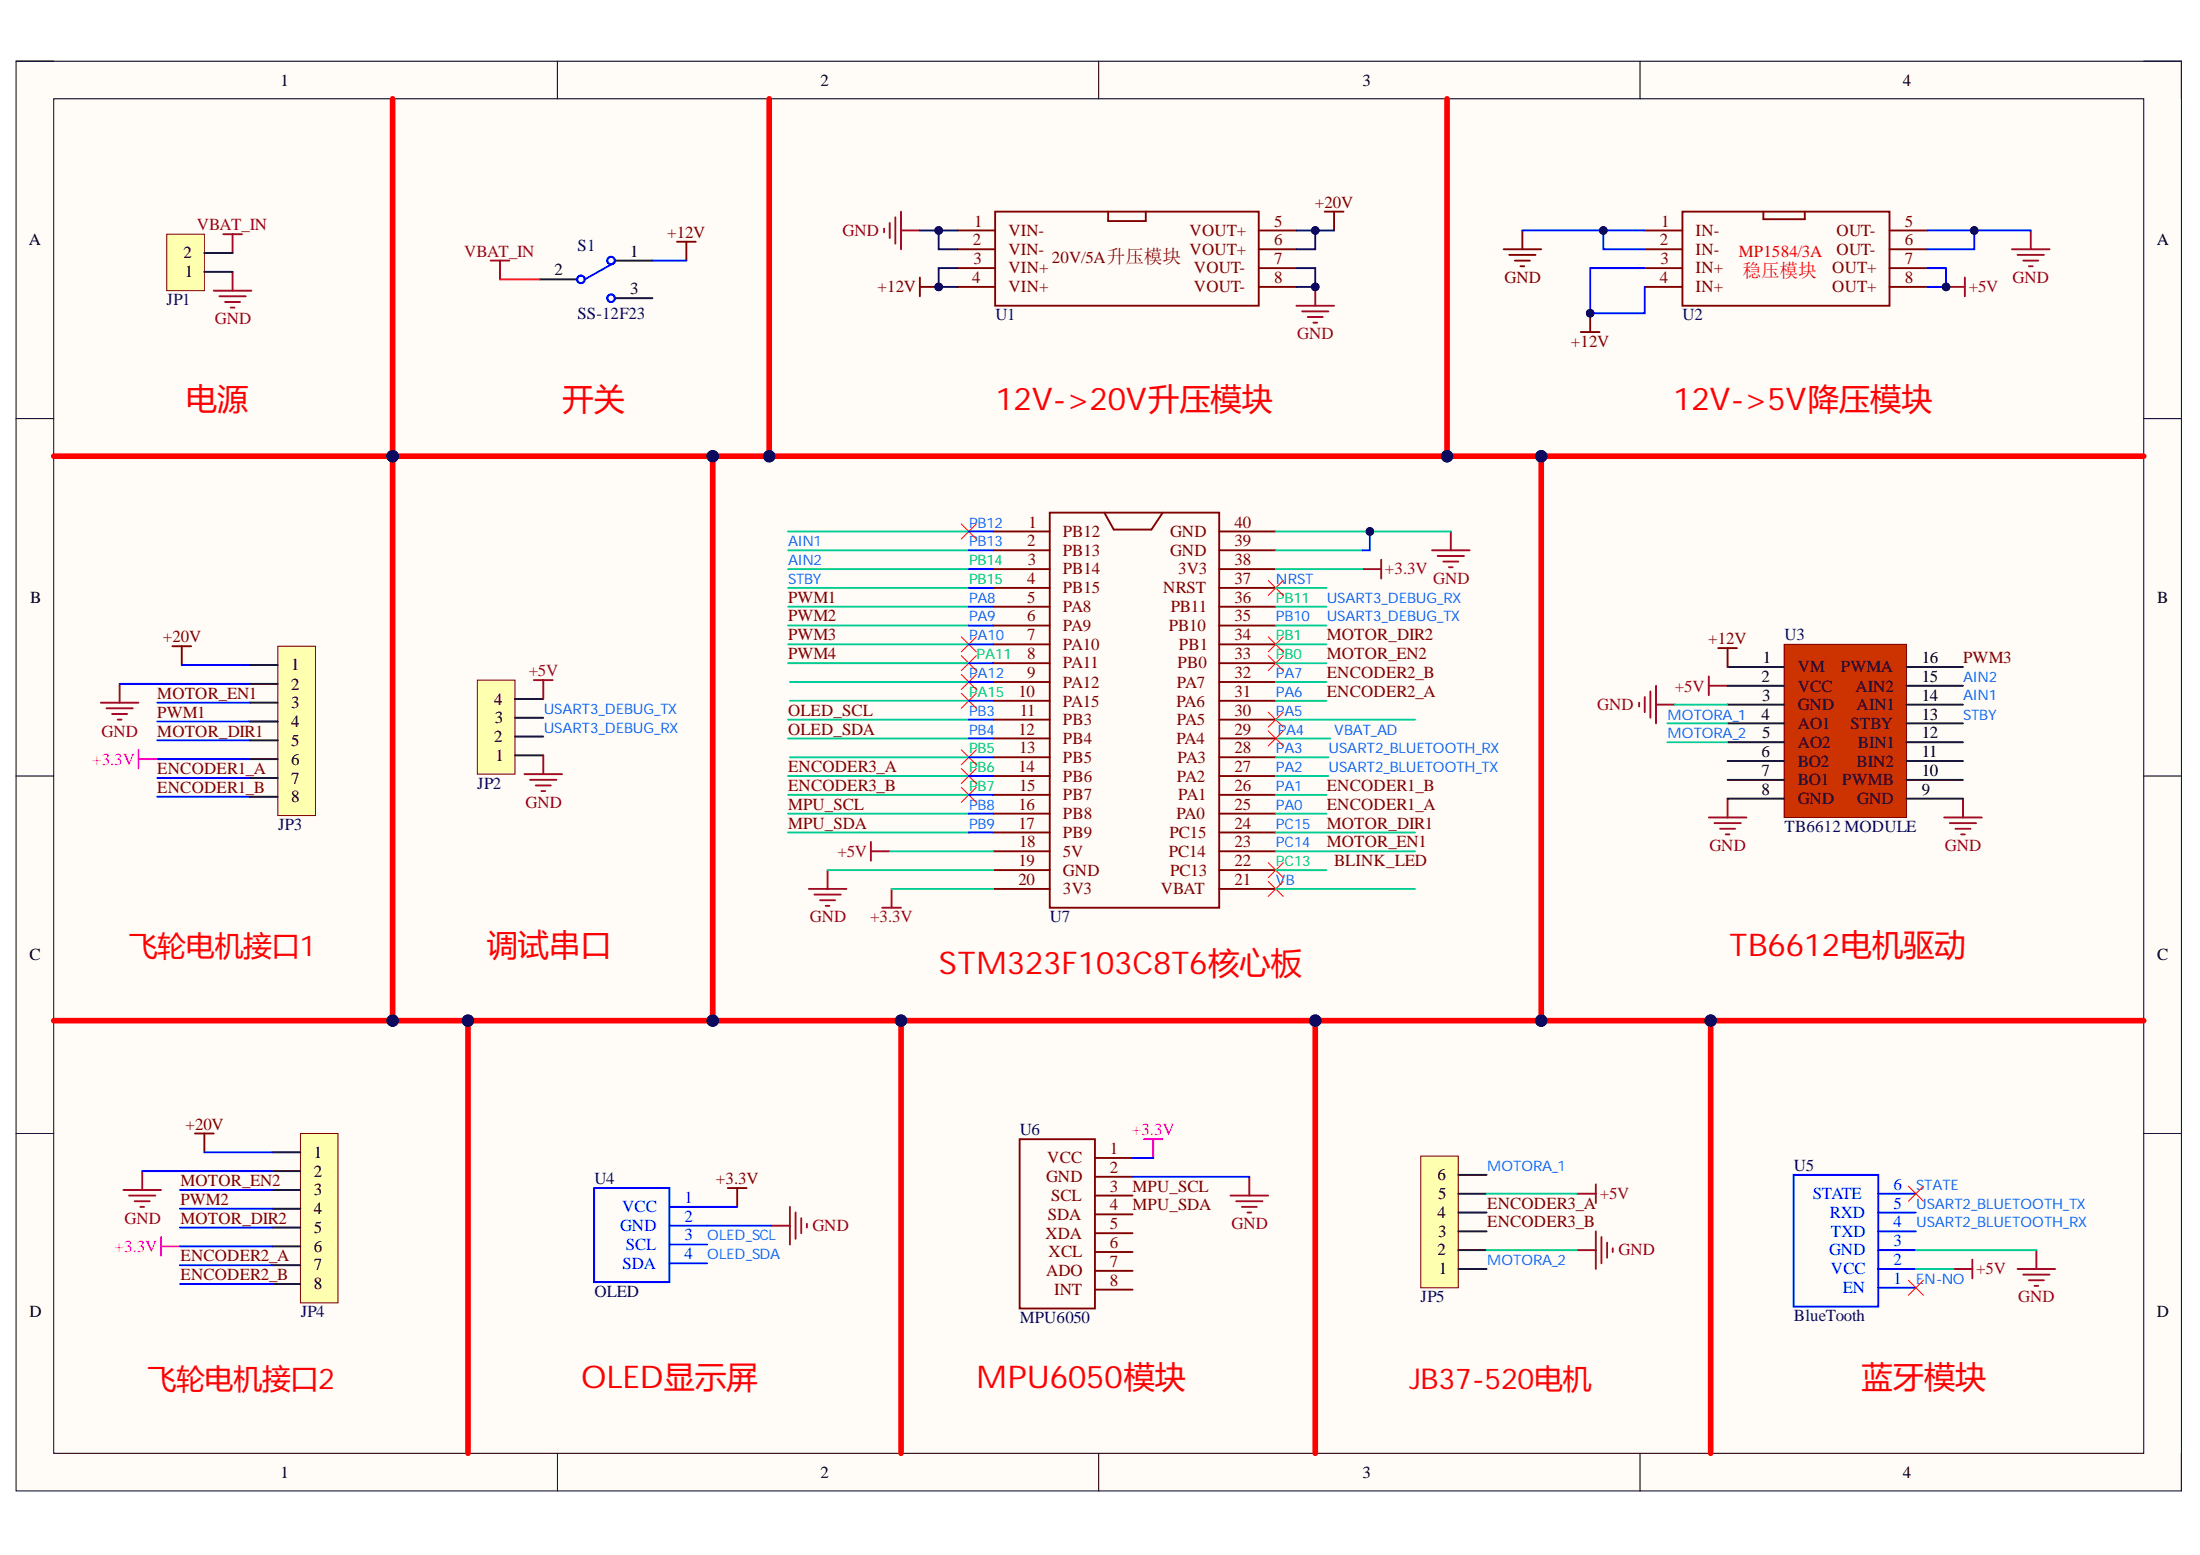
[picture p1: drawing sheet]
<svg xmlns="http://www.w3.org/2000/svg" width="297mm" height="210mm" viewBox="0 0 297 210" stroke-linecap="round" stroke-linejoin="round" font-family="sans-serif">
<path d="M2.2 8.3h292.3v193h-292.3z" fill-rule="evenodd" fill="#fffcf8"/>
<path d="M2.2 8.3h292.3v193h-292.3z" fill="none" stroke="#000" stroke-width=".14"/>
<path d="M7.3 13.3h282.1v182.9h-282.1z" fill-rule="evenodd" fill="#fffcf8"/>
<g fill="none" stroke="#000" stroke-width=".14">
<path d="M2.2 8.3h5.1M7.3 13.3h282.1v182.9h-282.1zM75.3 8.3v5M148.3 8.3v5M221.4 8.3v5M289.4 8.3h5.1v5M2.2 56.5h5.1M289.4 56.5h5.1M2.2 104.8h5.1M289.4 104.8h5.1M2.2 153h5.1M289.4 153h5.1"/>
<path d="M75.3 196.2v5.1M148.3 196.2v5.1M221.4 196.2v5.1M294.5 196.2v5.1"/>
</g>
<g fill="none" stroke="#a50021" stroke-width=".25">
<path d="M183.9 76.8h2.6M186.5 75.6v2.5M193.3 74.3h5.1M194.1 75h3.6M194.9 75.8h2M195.6 76.6h.5M195.9 71.7v2.6M13.6 94.9h5.1M14.4 95.6h3.5M15.1 96.4h2.1M15.9 97.1h.5M16.2 92.3v2.6"/>
<path d="M109.2 120h5.1M111.7 117.5v2.5M117.6 113.6v2.6M117.6 114.9h2.5M120.4 120v2.5M110 120.8h3.5M110.7 121.5h2.1M111.5 122.3h.5M119.1 122.5h2.6M168.7 158.9v2.5M104.1 165.5h2.6M106.7 162.9v5.1"/>
<path d="M107.4 163.7v3.5M108.2 164.4v2.1M108.9 165.2v.5M166.1 161.4h5.1M166.9 162.2h3.6M167.7 162.9h2M168.4 163.7h.5M263.8 171.3h2.5M266.3 170v2.6M272.4 171.3h5.1M273.2 172.1h3.5M273.9 172.8h2.1"/>
<path d="M274.7 173.6h.5M274.9 168.8v2.5"/>
</g>
<path d="M18.7 101.2v2.5M18.7 102.5h2.5M154.4 153.8h2.6M155.7 153.8v2.5" fill="none" stroke="#f0f" stroke-width=".25"/>
<path d="M98.3 160.4h2.5M99.5 160.4v2.5" fill="none" stroke="#800000" stroke-width=".25"/>
<path d="M37.5 87.2h5.1v22.9h-5.1z" fill-rule="evenodd" fill="#ffffb0"/>
<path d="M37.5 87.2h5.1v22.9h-5.1z" fill="none" stroke="#800000" stroke-width=".14"/>
<path d="M33.7 89.8h3.8M33.7 92.3h3.8M33.7 94.9h3.8M33.7 97.4h3.8M33.7 99.9h3.8M33.7 102.5h3.8M33.7 105h3.8M33.7 107.6h3.8" fill="none" stroke="#000" stroke-width=".25"/>
<g fill="none" stroke="#800000" stroke-width=".25">
<path d="M134.1 71.7h7.6M134.1 74.3h7.6M134.1 76.8h7.6M134.1 79.4h7.6M141.7 69.2h22.9v53.3h-22.9zM149.1 69.2l1.3 2.3h5.1l1.5-2.3M164.6 71.7h7.6M164.6 74.3h7.6M164.6 76.8h7.6M164.6 79.4h7.6M134.1 81.9h7.6M134.1 84.4h7.6"/>
<path d="M134.1 87h7.6M134.1 89.5h7.6M134.1 92.1h7.6M134.1 94.6h7.6M134.1 97.1h7.6M134.1 99.7h7.6M164.6 81.9h7.6M164.6 84.4h7.6M164.6 87h7.6M164.6 89.5h7.6M164.6 92.1h7.6M164.6 94.6h7.6"/>
<path d="M164.6 97.1h7.6M164.6 99.7h7.6M134.1 102.2h7.6M134.1 104.8h7.6M134.1 107.3h7.6M134.1 109.8h7.6M134.1 112.4h7.6M134.1 114.9h7.6M134.1 117.5h7.6M134.1 120h7.6M164.6 102.2h7.6M164.6 104.8h7.6"/>
<path d="M164.6 107.3h7.6M164.6 109.8h7.6M164.6 112.4h7.6M164.6 114.9h7.6M164.6 117.5h7.6M164.6 120h7.6"/>
</g>
<path d="M64.5 91.8h5v12.7h-5z" fill-rule="evenodd" fill="#ffffb0"/>
<path d="M64.5 91.8h5v12.7h-5z" fill="none" stroke="#800000" stroke-width=".14"/>
<path d="M69.5 99.4h3.9M69.5 96.9h3.9M69.5 94.3h3.9M69.5 102h3.9" fill="none" stroke="#000" stroke-width=".25"/>
<path d="M72.1 91.8h2.5M73.4 91.8v2.5M70.8 104.5h5.1M71.6 105.3h3.5M72.3 106h2.1M73.1 106.8h.5M73.4 102v2.5" fill="none" stroke="#a50021" stroke-width=".25"/>
<path d="M137.7 153.8h10.1v22.8h-10.1zM147.8 156.3h5.1M147.8 158.9h5.1M147.8 161.4h5.1M147.8 163.9h5.1M147.8 166.5h5.1M147.8 169h5.1M147.8 171.5h5.1M147.8 174.1h5.1" fill="none" stroke="#800000" stroke-width=".25"/>
<path d="M242.2 158.6h11.4v17.8h-11.4zM80.2 160.4h10.2v12.7h-10.2zM90.4 162.9h5.1M90.4 165.5h5.1M90.4 168h5.1M90.4 170.5h5.1M253.6 173.8h5.1M253.6 171.3h5.1M253.6 168.8h5.1M253.6 166.2h5.1M253.6 163.7h5.1M253.6 161.1h5.1" fill="none" stroke="#00f" stroke-width=".25"/>
<path d="M191.8 156.1h5.1v17.7h-5.1z" fill-rule="evenodd" fill="#ffffb0"/>
<path d="M191.8 156.1h5.1v17.7h-5.1z" fill="none" stroke="#800000" stroke-width=".14"/>
<path d="M196.9 158.6h3.8M196.9 171.3h3.8M196.9 168.8h3.8M196.9 166.2h3.8M196.9 163.7h3.8M196.9 161.1h3.8" fill="none" stroke="#000" stroke-width=".25"/>
<g fill="none" stroke="#a50021" stroke-width=".25">
<path d="M221.3 94.9v.5M222.1 94.1v2M222.8 93.3v3.6M223.6 92.6v5M223.6 95.1h2.5M230.7 91.3v2.5M230.7 92.6h2.6M230.7 110.4h5.1M231.5 111.1h3.5M232.2 111.9h2.1M233 112.6h.5M233.3 107.8v2.6"/>
<path d="M262.5 110.4h5.1M263.3 111.1h3.5M264 111.9h2M264.8 112.6h.5M265 107.8v2.6M215.5 159.9v2.5M212.9 161.1h2.6M212.9 168.8h2.6M215.5 166.2v5.1M216.2 167v3.5M217 167.7v2.1M217.7 168.5v.5"/>
</g>
<path d="M240.9 87h16.5v23.4h-16.5z" fill-rule="evenodd" fill="#c30"/>
<path d="M240.9 87h16.5v23.4h-16.5z" fill="none" stroke="#800000" stroke-width=".14"/>
<g fill="none" stroke="#000" stroke-width=".25">
<path d="M233.3 90h7.6M233.3 92.6h7.6M233.3 95.1h7.6M233.3 97.6h7.6M257.4 90h7.6M257.4 92.6h7.6M257.4 95.1h7.6M257.4 97.6h7.6M233.3 100.2h7.6M233.3 102.7h7.6M233.3 105.3h7.6M233.3 107.8h7.6"/>
<path d="M257.4 100.2h7.6M257.4 102.7h7.6M257.4 105.3h7.6M257.4 107.8h7.6"/>
</g>
<path d="M23.3 87.2h2.5M24.5 87.2v2.6M232 87.5h2.5M233.3 87.5v2.5" fill="none" stroke="#800000" stroke-width=".25"/>
<g fill="none" stroke="#f00" stroke-width=".14">
<path d="M129.8 70.7l2 2.1M131.8 70.7l-2 2.1M171.2 78.4l2.1 2M173.3 78.4l-2.1 2M129.8 93.6l2 2M129.8 91l2 2.1M129.8 86l2 2M129.8 88.5l2 2M131.8 93.6l-2 2M131.8 91l-2 2.1M131.8 86l-2 2M131.8 88.5l-2 2"/>
<path d="M171.2 86l2.1 2M171.2 96.1l2.1 2.1M171.2 88.5l2.1 2M171.2 98.7l2.1 2M173.3 86l-2.1 2M173.3 96.1l-2.1 2.1M173.3 88.5l-2.1 2M173.3 98.7l-2.1 2M129.8 106.3l2 2M129.8 103.7l2 2.1M129.8 101.2l2 2M131.8 106.3l-2 2"/>
<path d="M131.8 103.7l-2 2.1M131.8 101.2l-2 2M171.2 119l2.1 2M171.2 116.4l2.1 2.1M173.3 119l-2.1 2M173.3 116.4l-2.1 2.1M257.7 160.1l2 2.1M257.7 172.8l2 2M259.7 160.1l-2 2.1M259.7 172.8l-2 2"/>
</g>
<path d="M28.9 39.2h5M29.6 40h3.6M30.1 31.6h2.6M31.4 31.6v2.6M31.4 36.7v2.5M30.4 40.8h2M31.1 41.5h.6" fill="none" stroke="#a50021" stroke-width=".25"/>
<path d="M22.5 31.6h5.1v7.6h-5.1z" fill-rule="evenodd" fill="#ffffb0"/>
<path d="M22.5 31.6h5.1v7.6h-5.1z" fill="none" stroke="#800000" stroke-width=".14"/>
<path d="M27.6 36.7h3.8M27.6 34.2h3.8" fill="none" stroke="#000" stroke-width=".25"/>
<path d="M66.2 35.2h2.6M67.5 35.2v2.5M262.8 38.7h2.5M265.3 37.5v2.5" fill="none" stroke="#a50021" stroke-width=".25"/>
<circle cx="262.7" cy="38.7" r=".51" fill="#000080"/>
<circle cx="262.7" cy="38.7" r=".51" fill="none" stroke="#000080" stroke-width=".14"/>
<path d="M271.6 33.6h5.1M272.4 34.4h3.6M273.2 35.2h2M273.9 35.9h.5M274.2 31.1v2.5" fill="none" stroke="#a50021" stroke-width=".25"/>
<g fill="none" stroke="#800000" stroke-width=".25">
<path d="M91.4 32.6h2.5M92.7 32.6v2.6M203 33.6h5.1M203.8 34.4h3.5M204.5 35.2h2.1M205.3 35.9h.5M205.5 31.1v2.5M222.1 31.1h5.1M222.1 33.6h5.1M222.1 36.2h5.1M222.1 38.7h5.1M227.2 28.6h27.9v12.7h-27.9z"/>
<path d="M238.1 28.6v1h5.6v-1M255.1 31.1h5.1M255.1 33.6h5.1M255.1 36.2h5.1M255.1 38.7h5.1M213.4 44.8h2.6M214.7 42.3v2.5"/>
</g>
<circle cx="214.7" cy="42.3" r=".51" fill="#000080"/>
<circle cx="214.7" cy="42.3" r=".51" fill="none" stroke="#000080" stroke-width=".14"/>
<path d="M124.2 38.7h2.5M124.2 37.5v2.5M129.3 31.1h5.1M129.3 33.6h5.1M129.3 36.2h5.1M129.3 38.7h5.1M134.4 28.6h35.6v12.7h-35.6zM149.6 28.6v1.2h5.1v-1.2M170 31.1h5M170 33.6h5M170 36.2h5M170 38.7h5" fill="none" stroke="#800000" stroke-width=".25"/>
<circle cx="126.7" cy="38.7" r=".51" fill="#000080"/>
<circle cx="126.7" cy="38.7" r=".51" fill="none" stroke="#000080" stroke-width=".14"/>
<path d="M178.9 28.6h2.5M180.1 28.6v2.5" fill="none" stroke="#800000" stroke-width=".25"/>
<path d="M119.4 30.9v.5M120.1 30.1v2M120.9 29.3v3.6M121.7 28.6v5M121.7 31.1h2.5M177.6 38.7v2.6M175 41.3h5.1M175.8 42h3.6M176.6 42.8h2M177.3 43.6h.5" fill="none" stroke="#a50021" stroke-width=".25"/>
<circle cx="177.6" cy="38.7" r=".51" fill="#000080"/>
<circle cx="177.6" cy="38.7" r=".51" fill="none" stroke="#000080" stroke-width=".14"/>
<g fill="none" stroke="#00f" stroke-width=".25">
<path d="M83 35.4l-4.1 2.3"/>
<circle cx="78.4" cy="37.7" r=".51"/>
<circle cx="82.5" cy="35.2" r=".51"/>
<circle cx="82.5" cy="40.3" r=".51"/>
</g>
<path d="M72.8 37.7h5.1M83 35.2h5.1M83 40.3h5.1" fill="none" stroke="#000" stroke-width=".25"/>
<path d="M19.2 158.1v2.5M16.7 160.6h5M17.4 161.4h3.6M18.2 162.2h2M18.9 162.9h.6" fill="none" stroke="#a50021" stroke-width=".25"/>
<path d="M21.7 167v2.5M21.7 168.2h2.6" fill="none" stroke="#f0f" stroke-width=".25"/>
<path d="M40.6 153h5v22.9h-5z" fill-rule="evenodd" fill="#ffffb0"/>
<path d="M40.6 153h5v22.9h-5z" fill="none" stroke="#800000" stroke-width=".14"/>
<path d="M36.7 155.5h3.9M36.7 158.1h3.9M36.7 160.6h3.9M36.7 163.2h3.9M36.7 165.7h3.9M36.7 168.2h3.9M36.7 170.8h3.9M36.7 173.3h3.9" fill="none" stroke="#000" stroke-width=".25"/>
<path d="M26.3 153h2.6M27.6 153v2.5" fill="none" stroke="#800000" stroke-width=".25"/>
<g fill="none" stroke="#0c9" stroke-width=".25">
<path d="M106.4 79.4h24.4M106.4 76.8h24.4M106.4 74.3h24.4M106.4 71.7h24.4M172.2 79.4h6.9M172.2 76.8h11.7M172.2 74.3h11.7M106.4 99.7h24.4M106.4 97.1h24.4M106.4 84.4h24.4M106.4 87h24.4M106.4 81.9h24.4"/>
<path d="M106.4 89.5h24.4M106.7 94.6h24.1M106.7 92.1h24.1M172.2 94.6h6.9M172.2 92.1h6.9M172.2 97.1h18.9M172.2 84.4h6.9M172.2 87h6.9M172.2 81.9h6.9M172.2 89.5h6.9M172.5 99.7h7.1M106.4 112.4h24.4"/>
<path d="M106.4 104.8h24.4M106.4 107.3h24.4M106.4 109.8h24.4M106.7 102.2h24.1M111.7 117.5h22.4M120.1 114.9h14M120.4 120h13.7M172.2 114.9h18.9M172.2 117.5h6.9M172.2 120h18.9M172.2 112.4h18.9M172.2 104.8h7.2"/>
<path d="M172.2 107.3h6.9M172.2 109.8h6.9M172.2 102.2h7.2M258.7 168.8h16.2M258.7 171.3h5.1"/>
</g>
<g fill="none" stroke="#00f" stroke-width=".25">
<path d="M130.8 71.7h3.3M130.8 74.3h3.3M130.8 76.8h3.3M130.8 79.4h3.3M185 71.7v2.6h-1.1M16.2 92.3h17.5M21.2 99.9h12.5M21.2 97.4h12.5M21.2 94.9h12.5M24.5 89.8h9.2M130.8 81.9h3.3M130.8 84.4h3.3"/>
<path d="M130.8 87h3.3M130.8 89.5h3.3M130.8 92.1h3.3M130.8 94.6h3.3M130.8 97.1h3.3M130.8 99.7h3.3M21.2 107.6h12.5M21.2 105h12.5M21.2 102.5h12.5M130.8 102.2h3.3M130.8 104.8h3.3M130.8 107.3h3.3"/>
<path d="M130.8 109.8h3.3M130.8 112.4h3.3"/>
</g>
<circle cx="185" cy="71.7" r=".51" fill="#000080"/>
<circle cx="185" cy="71.7" r=".51" fill="none" stroke="#000080" stroke-width=".14"/>
<path d="M260.2 36.2h2.6v2.5h-2.6M152.9 156.3h2.8M152.9 158.9h15.8M95.5 165.5h8.6M95.5 162.9h4" fill="none" stroke="#00f" stroke-width=".25"/>
<path d="M225.1 97.6h8.2M226.1 95.1h7.2M225.1 100.2h8.2M200.7 161.1h12.2M200.7 168.8h12.2" fill="none" stroke="#0c9" stroke-width=".25"/>
<path d="M67.5 37.7h5.3" fill="none" stroke="#ee0e22" stroke-width=".25"/>
<circle cx="262.7" cy="38.7" r=".51" fill="#000080"/>
<circle cx="262.7" cy="38.7" r=".51" fill="none" stroke="#000080" stroke-width=".14"/>
<path d="M222.1 36.2h-7.4v6.1h7.4v-3.6" fill="none" stroke="#00f" stroke-width=".25"/>
<circle cx="214.7" cy="42.3" r=".51" fill="#000080"/>
<circle cx="214.7" cy="42.3" r=".51" fill="none" stroke="#000080" stroke-width=".14"/>
<path d="M266.6 31.1v2.5h-6.4" fill="none" stroke="#00f" stroke-width=".25"/>
<circle cx="266.6" cy="31.1" r=".51" fill="#000080"/>
<circle cx="266.6" cy="31.1" r=".51" fill="none" stroke="#000080" stroke-width=".14"/>
<path d="M216.5 31.1v2.5h5.6" fill="none" stroke="#00f" stroke-width=".25"/>
<circle cx="216.5" cy="31.1" r=".51" fill="#000080"/>
<circle cx="216.5" cy="31.1" r=".51" fill="none" stroke="#000080" stroke-width=".14"/>
<path d="M88.1 35.2h4.6" fill="none" stroke="#00f" stroke-width=".25"/>
<path d="M126.7 31.1v2.5h2.6" fill="none" stroke="#000080" stroke-width=".25"/>
<circle cx="126.7" cy="31.1" r=".51" fill="#000080"/>
<circle cx="126.7" cy="31.1" r=".51" fill="none" stroke="#000080" stroke-width=".14"/>
<path d="M129.3 36.2h-2.6v2.5h2.6" fill="none" stroke="#000080" stroke-width=".25"/>
<circle cx="126.7" cy="38.7" r=".51" fill="#000080"/>
<circle cx="126.7" cy="38.7" r=".51" fill="none" stroke="#000080" stroke-width=".14"/>
<path d="M177.6 31.1v2.5h-2.6" fill="none" stroke="#000080" stroke-width=".25"/>
<circle cx="177.6" cy="31.1" r=".51" fill="#000080"/>
<circle cx="177.6" cy="31.1" r=".51" fill="none" stroke="#000080" stroke-width=".14"/>
<path d="M175 36.2h2.6v2.5h-2.6" fill="none" stroke="#000080" stroke-width=".25"/>
<circle cx="177.6" cy="38.7" r=".51" fill="#000080"/>
<circle cx="177.6" cy="38.7" r=".51" fill="none" stroke="#000080" stroke-width=".14"/>
<path d="M124.2 31.1h5.1" fill="none" stroke="#000080" stroke-width=".25"/>
<circle cx="126.7" cy="31.1" r=".51" fill="#000080"/>
<circle cx="126.7" cy="31.1" r=".51" fill="none" stroke="#000080" stroke-width=".14"/>
<path d="M175 31.1h5.1" fill="none" stroke="#000080" stroke-width=".25"/>
<circle cx="177.6" cy="31.1" r=".51" fill="#000080"/>
<circle cx="177.6" cy="31.1" r=".51" fill="none" stroke="#000080" stroke-width=".14"/>
<path d="M205.5 31.1h16.6" fill="none" stroke="#00f" stroke-width=".25"/>
<circle cx="216.5" cy="31.1" r=".51" fill="#000080"/>
<circle cx="216.5" cy="31.1" r=".51" fill="none" stroke="#000080" stroke-width=".14"/>
<path d="M260.2 31.1h14" fill="none" stroke="#00f" stroke-width=".25"/>
<circle cx="266.6" cy="31.1" r=".51" fill="#000080"/>
<circle cx="266.6" cy="31.1" r=".51" fill="none" stroke="#000080" stroke-width=".14"/>
<path d="M19.2 158.1h17.5M27.6 155.5h9.1M24.3 170.8h12.4M24.3 165.7h12.4M24.3 163.2h12.4M24.3 160.6h12.4M24.3 168.2h12.4M24.3 173.3h12.4" fill="none" stroke="#00f" stroke-width=".25"/>
<path d="M172.2 71.7h23.7" fill="none" stroke="#0c9" stroke-width=".25"/>
<circle cx="185" cy="71.7" r=".51" fill="#000080"/>
<circle cx="185" cy="71.7" r=".51" fill="none" stroke="#000080" stroke-width=".14"/>
<path d="M7.3 137.8h282.1" fill="none" stroke="#f00" stroke-width=".76"/>
<circle cx="53" cy="137.8" r=".76" fill="#000080"/>
<circle cx="53" cy="137.8" r=".76" fill="none" stroke="#000080" stroke-width=".14"/>
<circle cx="63.2" cy="137.8" r=".76" fill="#000080"/>
<circle cx="63.2" cy="137.8" r=".76" fill="none" stroke="#000080" stroke-width=".14"/>
<circle cx="96.2" cy="137.8" r=".76" fill="#000080"/>
<circle cx="96.2" cy="137.8" r=".76" fill="none" stroke="#000080" stroke-width=".14"/>
<circle cx="121.7" cy="137.8" r=".76" fill="#000080"/>
<circle cx="121.7" cy="137.8" r=".76" fill="none" stroke="#000080" stroke-width=".14"/>
<circle cx="177.6" cy="137.8" r=".76" fill="#000080"/>
<circle cx="177.6" cy="137.8" r=".76" fill="none" stroke="#000080" stroke-width=".14"/>
<circle cx="208.1" cy="137.8" r=".77" fill="#000080"/>
<circle cx="208.1" cy="137.8" r=".77" fill="none" stroke="#000080" stroke-width=".14"/>
<circle cx="231" cy="137.8" r=".76" fill="#000080"/>
<circle cx="231" cy="137.8" r=".76" fill="none" stroke="#000080" stroke-width=".14"/>
<path d="M7.3 61.6h282.1" fill="none" stroke="#f00" stroke-width=".76"/>
<circle cx="53" cy="61.6" r=".76" fill="#000080"/>
<circle cx="53" cy="61.6" r=".76" fill="none" stroke="#000080" stroke-width=".14"/>
<circle cx="96.2" cy="61.6" r=".76" fill="#000080"/>
<circle cx="96.2" cy="61.6" r=".76" fill="none" stroke="#000080" stroke-width=".14"/>
<circle cx="103.9" cy="61.6" r=".76" fill="#000080"/>
<circle cx="103.9" cy="61.6" r=".76" fill="none" stroke="#000080" stroke-width=".14"/>
<circle cx="195.4" cy="61.6" r=".76" fill="#000080"/>
<circle cx="195.4" cy="61.6" r=".76" fill="none" stroke="#000080" stroke-width=".14"/>
<circle cx="208.1" cy="61.6" r=".76" fill="#000080"/>
<circle cx="208.1" cy="61.6" r=".76" fill="none" stroke="#000080" stroke-width=".14"/>
<path d="M63.2 137.8v58.4" fill="none" stroke="#f00" stroke-width=".76"/>
<circle cx="63.2" cy="137.8" r=".76" fill="#000080"/>
<circle cx="63.2" cy="137.8" r=".76" fill="none" stroke="#000080" stroke-width=".14"/>
<path d="M121.7 137.8v58.4" fill="none" stroke="#f00" stroke-width=".76"/>
<circle cx="121.7" cy="137.8" r=".76" fill="#000080"/>
<circle cx="121.7" cy="137.8" r=".76" fill="none" stroke="#000080" stroke-width=".14"/>
<path d="M177.6 137.8v58.4" fill="none" stroke="#f00" stroke-width=".76"/>
<circle cx="177.6" cy="137.8" r=".76" fill="#000080"/>
<circle cx="177.6" cy="137.8" r=".76" fill="none" stroke="#000080" stroke-width=".14"/>
<path d="M231 137.8v58.4" fill="none" stroke="#f00" stroke-width=".76"/>
<circle cx="231" cy="137.8" r=".76" fill="#000080"/>
<circle cx="231" cy="137.8" r=".76" fill="none" stroke="#000080" stroke-width=".14"/>
<path d="M96.2 61.6v76.2" fill="none" stroke="#f00" stroke-width=".76"/>
<circle cx="96.2" cy="61.6" r=".76" fill="#000080"/>
<circle cx="96.2" cy="61.6" r=".76" fill="none" stroke="#000080" stroke-width=".14"/>
<circle cx="96.2" cy="137.8" r=".76" fill="#000080"/>
<circle cx="96.2" cy="137.8" r=".76" fill="none" stroke="#000080" stroke-width=".14"/>
<path d="M208.1 61.6v76.2" fill="none" stroke="#f00" stroke-width=".76"/>
<circle cx="208.1" cy="61.6" r=".76" fill="#000080"/>
<circle cx="208.1" cy="61.6" r=".76" fill="none" stroke="#000080" stroke-width=".14"/>
<circle cx="208.1" cy="137.8" r=".77" fill="#000080"/>
<circle cx="208.1" cy="137.8" r=".77" fill="none" stroke="#000080" stroke-width=".14"/>
<path d="M53 61.6v76.2" fill="none" stroke="#f00" stroke-width=".76"/>
<circle cx="53" cy="61.6" r=".76" fill="#000080"/>
<circle cx="53" cy="61.6" r=".76" fill="none" stroke="#000080" stroke-width=".14"/>
<circle cx="53" cy="137.8" r=".76" fill="#000080"/>
<circle cx="53" cy="137.8" r=".76" fill="none" stroke="#000080" stroke-width=".14"/>
<path d="M53 13.3v48.3" fill="none" stroke="#f00" stroke-width=".76"/>
<circle cx="53" cy="61.6" r=".76" fill="#000080"/>
<circle cx="53" cy="61.6" r=".76" fill="none" stroke="#000080" stroke-width=".14"/>
<path d="M103.9 13.3v48.3" fill="none" stroke="#f00" stroke-width=".76"/>
<circle cx="103.9" cy="61.6" r=".76" fill="#000080"/>
<circle cx="103.9" cy="61.6" r=".76" fill="none" stroke="#000080" stroke-width=".14"/>
<path d="M195.4 13.3v48.3" fill="none" stroke="#f00" stroke-width=".76"/>
<circle cx="195.4" cy="61.6" r=".76" fill="#000080"/>
<circle cx="195.4" cy="61.6" r=".76" fill="none" stroke="#000080" stroke-width=".14"/>
<g font-size="4.2" fill="#f00">
<text x="25.1" y="55.3">电源</text>
<text x="75.9" y="55.3">开关</text>
<text x="134.4" y="55.3">12V-&gt;20V升压模块</text>
<text x="225.9" y="55.3">12V-&gt;5V降压模块</text>
<text x="65.7" y="129">调试串口</text>
<text x="126.8" y="131.5">STM323F103C8T6核心板</text>
<text x="233.5" y="129">TB6612电机驱动</text>
<text x="78.5" y="187.4">OLED显示屏</text>
<text x="131.9" y="187.4">MPU6050模块</text>
<text x="251.4" y="187.4">蓝牙模块</text>
</g>
<g font-size="3.9" fill="#f00">
<text x="17.4" y="129.1">飞轮电机接口1</text>
<text x="20" y="187.5">飞轮电机接口2</text>
<text x="190.3" y="187.5">JB37-520电机</text>
</g>
<text font-size="2.5" fill="#d20000" x="235.3" y="37.3">稳压模块</text>
<g font-size="2.3">
<text x="37.9" y="11.6">1</text>
<text x="110.8" y="11.6">2</text>
<text x="183.9" y="11.6">3</text>
<text x="256.9" y="11.6">4</text>
<text x="3.9" y="33.1">A</text>
<text x="24.8" y="34.9">2</text>
<text x="85.1" y="34.6">1</text>
<text x="291.2" y="33.1">A</text>
<text x="24.9" y="37.4">1</text>
<text x="74.8" y="37.2">2</text>
<text x="85.1" y="39.7">3</text>
<text x="4.1" y="81.4">B</text>
<text x="291.3" y="81.4">B</text>
<text x="238" y="89.5">1</text>
<text x="259.5" y="89.5">16</text>
<text x="39.3" y="90.5">1</text>
<text x="39.3" y="93.1">2</text>
<text x="39.3" y="95.6">3</text>
<text x="66.7" y="95.1">4</text>
<text x="237.8" y="92">2</text>
<text x="237.9" y="94.6">3</text>
<text x="242.7" y="90.7">VM</text>
<text x="242.7" y="93.3">VCC</text>
<text x="242.7" y="95.9">GND</text>
<text x="248.6" y="90.7">PWMA</text>
<text x="250.5" y="93.3">AIN2</text>
<text x="250.7" y="95.9">AIN1</text>
<text x="259.5" y="94.6">14</text>
<text x="259.5" y="92">15</text>
<text x="39.3" y="98.2">4</text>
<text x="39.3" y="100.7">5</text>
<text x="66.7" y="100.2">2</text>
<text x="66.8" y="97.7">3</text>
<text x="237.8" y="97.1">4</text>
<text x="237.9" y="99.7">5</text>
<text x="242.7" y="98.4">AO1</text>
<text x="242.7" y="101">AO2</text>
<text x="249.8" y="98.4">STBY</text>
<text x="250.8" y="101">BIN1</text>
<text x="259.5" y="99.7">12</text>
<text x="259.5" y="97.1">13</text>
<text x="39.3" y="103.2">6</text>
<text x="39.3" y="105.8">7</text>
<text x="66.9" y="102.7">1</text>
<text x="237.8" y="102.2">6</text>
<text x="237.8" y="104.8">7</text>
<text x="237.8" y="107.3">8</text>
<text x="242.7" y="103.5">BO2</text>
<text x="242.7" y="106">BO1</text>
<text x="248.7" y="106">PWMB</text>
<text x="250.7" y="103.5">BIN2</text>
<text x="259.5" y="107.3">9</text>
<text x="259.5" y="104.8">10</text>
<text x="259.5" y="102.2">11</text>
<text x="39.3" y="108.3">8</text>
<text x="242.7" y="108.6">GND</text>
<text x="250.8" y="108.6">GND</text>
<text x="4" y="129.6">C</text>
<text x="291.3" y="129.6">C</text>
<text x="42.4" y="156.3">1</text>
<text x="42.4" y="158.8">2</text>
<text x="42.4" y="161.4">3</text>
<text x="194.1" y="159.3">6</text>
<text x="194.2" y="161.9">5</text>
<text x="42.4" y="163.9">4</text>
<text x="42.4" y="166.4">5</text>
<text x="194.1" y="164.4">4</text>
<text x="194.2" y="166.9">3</text>
<text x="42.4" y="169">6</text>
<text x="42.4" y="171.5">7</text>
<text x="194.1" y="169.5">2</text>
<text x="194.3" y="172">1</text>
<text x="4" y="177.8">D</text>
<text x="42.4" y="174">8</text>
<text x="291.2" y="177.8">D</text>
<text x="37.9" y="199.5">1</text>
<text x="110.8" y="199.5">2</text>
<text x="183.9" y="199.5">3</text>
<text x="256.9" y="199.5">4</text>
</g>
<g font-size="2.3" fill="#800000">
<text x="177.5" y="28">+20V</text>
<text x="90.1" y="32.1">+12V</text>
<text x="131.3" y="33.1">2</text>
<text x="131.4" y="35.6">3</text>
<text x="131.5" y="30.6">1</text>
<text x="136.2" y="31.8">VIN-</text>
<text x="136.2" y="34.4">VIN-</text>
<text x="142" y="35.6">20V/5A升压模块</text>
<text x="160.6" y="31.8">VOUT+</text>
<text x="160.6" y="34.4">VOUT+</text>
<text x="172" y="30.6">5</text>
<text x="172" y="33.1">6</text>
<text x="172" y="35.6">7</text>
<text x="224.1" y="33.1">2</text>
<text x="224.2" y="35.6">3</text>
<text x="224.3" y="30.6">1</text>
<text x="228.9" y="31.8">IN-</text>
<text x="228.9" y="34.4">IN-</text>
<text x="248" y="31.8">OUT-</text>
<text x="248" y="34.4">OUT-</text>
<text x="257.2" y="30.6">5</text>
<text x="257.2" y="33.1">6</text>
<text x="257.2" y="35.6">7</text>
<text x="118.5" y="39.4">+12V</text>
<text x="131.3" y="38.2">4</text>
<text x="136.2" y="36.9">VIN+</text>
<text x="136.2" y="39.4">VIN+</text>
<text x="161.2" y="36.9">VOUT-</text>
<text x="161.2" y="39.4">VOUT-</text>
<text x="172" y="38.2">8</text>
<text x="203.1" y="38.2">GND</text>
<text x="224.1" y="38.2">4</text>
<text x="228.9" y="36.9">IN+</text>
<text x="228.9" y="39.4">IN+</text>
<text x="247.4" y="36.9">OUT+</text>
<text x="247.4" y="39.4">OUT+</text>
<text x="257.2" y="38.2">8</text>
<text x="212.1" y="46.8">+12V</text>
<text x="138.9" y="71.2">1</text>
<text x="166.7" y="71.2">40</text>
<text x="138.7" y="73.7">2</text>
<text x="138.8" y="76.3">3</text>
<text x="143.5" y="72.5">PB12</text>
<text x="143.5" y="75">PB13</text>
<text x="143.5" y="77.5">PB14</text>
<text x="158" y="75">GND</text>
<text x="158" y="72.5">GND</text>
<text x="159.1" y="77.5">3V3</text>
<text x="166.7" y="76.3">38</text>
<text x="166.7" y="73.7">39</text>
<text x="106.4" y="81.4">PWM1</text>
<text x="106.4" y="83.9">PWM2</text>
<text x="138.7" y="78.8">4</text>
<text x="138.7" y="81.4">5</text>
<text x="138.7" y="83.9">6</text>
<text x="143.5" y="80.1">PB15</text>
<text x="143.5" y="82.6">PA8</text>
<text x="157.1" y="80.1">NRST</text>
<text x="158.1" y="82.6">PB11</text>
<text x="166.7" y="83.9">35</text>
<text x="166.7" y="81.4">36</text>
<text x="166.7" y="78.8">37</text>
<text x="22" y="86.7">+20V</text>
<text x="106.4" y="86.4">PWM3</text>
<text x="106.4" y="89">PWM4</text>
<text x="138.7" y="86.4">7</text>
<text x="138.7" y="89">8</text>
<text x="143.5" y="85.2">PA9</text>
<text x="143.5" y="87.7">PA10</text>
<text x="157.8" y="85.2">PB10</text>
<text x="159.2" y="87.7">PB1</text>
<text x="166.7" y="89">33</text>
<text x="166.7" y="86.4">34</text>
<text x="179.1" y="86.4">MOTOR_DIR2</text>
<text x="179.1" y="89">MOTOR_EN2</text>
<text x="230.6" y="86.9">+12V</text>
<text x="265.1" y="89.5">PWM3</text>
<text x="21.2" y="94.4">MOTOR_EN1</text>
<text x="137.5" y="94.1">10</text>
<text x="138.7" y="91.5">9</text>
<text x="143.5" y="90.2">PA11</text>
<text x="143.5" y="92.8">PA12</text>
<text x="143.5" y="95.4">PA15</text>
<text x="158.8" y="95.4">PA6</text>
<text x="158.9" y="92.8">PA7</text>
<text x="159" y="90.2">PB0</text>
<text x="166.7" y="94.1">31</text>
<text x="166.7" y="91.5">32</text>
<text x="179.1" y="91.5">ENCODER2_B</text>
<text x="179.1" y="94.1">ENCODER2_A</text>
<text x="21.2" y="96.9">PWM1</text>
<text x="21.2" y="99.4">MOTOR_DIR1</text>
<text x="106.4" y="96.6">OLED_SCL</text>
<text x="106.4" y="99.2">OLED_SDA</text>
<text x="137.5" y="99.2">12</text>
<text x="137.6" y="101.7">13</text>
<text x="137.7" y="96.6">11</text>
<text x="143.5" y="97.9">PB3</text>
<text x="143.5" y="100.4">PB4</text>
<text x="158.8" y="100.4">PA4</text>
<text x="158.9" y="97.9">PA5</text>
<text x="166.7" y="101.7">28</text>
<text x="166.7" y="99.2">29</text>
<text x="166.7" y="96.6">30</text>
<text x="21.2" y="104.5">ENCODER1_A</text>
<text x="21.2" y="107">ENCODER1_B</text>
<text x="106.4" y="104.2">ENCODER3_A</text>
<text x="106.4" y="106.8">ENCODER3_B</text>
<text x="137.5" y="104.2">14</text>
<text x="137.6" y="106.8">15</text>
<text x="143.5" y="103">PB5</text>
<text x="143.5" y="105.5">PB6</text>
<text x="158.9" y="105.5">PA2</text>
<text x="159" y="103">PA3</text>
<text x="166.7" y="106.8">26</text>
<text x="166.7" y="104.2">27</text>
<text x="179.1" y="106.8">ENCODER1_B</text>
<text x="106.4" y="109.3">MPU_SCL</text>
<text x="106.4" y="111.8">MPU_SDA</text>
<text x="137.5" y="109.3">16</text>
<text x="137.5" y="111.8">17</text>
<text x="143.5" y="108">PB7</text>
<text x="143.5" y="110.6">PB8</text>
<text x="143.5" y="113.1">PB9</text>
<text x="157.9" y="113.1">PC15</text>
<text x="158.8" y="110.6">PA0</text>
<text x="159.1" y="108">PA1</text>
<text x="166.7" y="111.8">24</text>
<text x="166.7" y="109.3">25</text>
<text x="179.1" y="111.8">MOTOR_DIR1</text>
<text x="179.1" y="109.3">ENCODER1_A</text>
<text x="137.5" y="116.9">19</text>
<text x="137.5" y="119.5">20</text>
<text x="137.6" y="114.4">18</text>
<text x="143.5" y="115.7">5V</text>
<text x="143.5" y="118.2">GND</text>
<text x="157.8" y="115.7">PC14</text>
<text x="158" y="118.2">PC13</text>
<text x="166.7" y="119.5">21</text>
<text x="166.7" y="116.9">22</text>
<text x="166.7" y="114.4">23</text>
<text x="179.1" y="114.4">MOTOR_EN1</text>
<text x="180.1" y="116.9">BLINK_LED</text>
<text x="143.5" y="120.7">3V3</text>
<text x="156.7" y="120.7">VBAT</text>
<text x="25" y="152.5">+20V</text>
<text x="149.9" y="155.8">1</text>
<text x="24.4" y="160.1">MOTOR_EN2</text>
<text x="96.7" y="159.8">+3.3V</text>
<text x="141.2" y="159.6">GND</text>
<text x="141.4" y="157">VCC</text>
<text x="149.9" y="158.3">2</text>
<text x="149.9" y="160.9">3</text>
<text x="152.9" y="160.9">MPU_SCL</text>
<text x="24.4" y="162.6">PWM2</text>
<text x="24.4" y="165.2">MOTOR_DIR2</text>
<text x="141.2" y="167.2">XDA</text>
<text x="141.5" y="164.7">SDA</text>
<text x="141.9" y="162.1">SCL</text>
<text x="149.9" y="163.4">4</text>
<text x="149.9" y="165.9">5</text>
<text x="152.9" y="163.4">MPU_SDA</text>
<text x="200.8" y="165.7">ENCODER3_B</text>
<text x="200.8" y="163.1">ENCODER3_A</text>
<text x="24.4" y="170.2">ENCODER2_A</text>
<text x="24.4" y="172.8">ENCODER2_B</text>
<text x="141.2" y="172.3">ADO</text>
<text x="141.6" y="169.7">XCL</text>
<text x="149.9" y="168.5">6</text>
<text x="149.9" y="171">7</text>
<text x="149.9" y="173.5">8</text>
<text x="142.3" y="174.8">INT</text>
</g>
<g font-size="2.3" fill="#a50021">
<text x="26.6" y="31.1">VBAT_IN</text>
<text x="62.7" y="34.6">VBAT_IN</text>
<text x="113.8" y="31.8">GND</text>
<text x="265.8" y="39.4">+5V</text>
<text x="271.7" y="38.2">GND</text>
<text x="29" y="43.8">GND</text>
<text x="175.2" y="45.8">GND</text>
<text x="187" y="77.5">+3.3V</text>
<text x="193.5" y="78.8">GND</text>
<text x="71.4" y="91.2">+5V</text>
<text x="215.7" y="95.9">GND</text>
<text x="226.2" y="93.3">+5V</text>
<text x="13.7" y="99.4">GND</text>
<text x="71" y="109.1">GND</text>
<text x="113.1" y="115.7">+5V</text>
<text x="230.8" y="114.9">GND</text>
<text x="262.6" y="114.9">GND</text>
<text x="109.4" y="124.5">GND</text>
<text x="117.5" y="124.5">+3.3V</text>
<text x="216" y="161.9">+5V</text>
<text x="16.8" y="165.2">GND</text>
<text x="109.7" y="166.2">GND</text>
<text x="166.3" y="165.9">GND</text>
<text x="218.5" y="169.5">GND</text>
<text x="266.8" y="172">+5V</text>
<text x="272.5" y="175.8">GND</text>
</g>
<g font-size="2.3" fill="#000080">
<text x="78" y="33.9">S1</text>
<text x="22.5" y="41.2">JP1</text>
<text x="78" y="43">SS-12F23</text>
<text x="134.4" y="43.2">U1</text>
<text x="227.2" y="43.2">U2</text>
<text x="241" y="86.4">U3</text>
<text x="64.4" y="106.5">JP2</text>
<text x="37.6" y="112.1">JP3</text>
<text x="241" y="112.4">TB6612 MODULE</text>
<text x="141.7" y="124.5">U7</text>
<text x="137.7" y="153.2">U6</text>
<text x="80.3" y="159.8">U4</text>
<text x="242.2" y="158.1">U5</text>
<text x="40.6" y="177.8">JP4</text>
<text x="80.3" y="175">OLED</text>
<text x="137.7" y="178.6">MPU6050</text>
<text x="191.8" y="175.8">JP5</text>
<text x="242.2" y="178.3">BlueTooth</text>
</g>
<text font-size="2.3" fill="#d20000" x="234.8" y="34.6">MP1584/3A</text>
<g font-size="2.3" fill="#f0f">
<text x="12.4" y="103.2">+3.3V</text>
<text x="152.8" y="153.2">+3.3V</text>
<text x="15.5" y="169">+3.3V</text>
</g>
<g font-size="2.3" fill="#00f">
<text x="244.8" y="161.9">STATE</text>
<text x="255.7" y="160.6">6</text>
<text x="83.7" y="166.2">GND</text>
<text x="84" y="163.6">VCC</text>
<text x="92.4" y="162.4">1</text>
<text x="92.4" y="164.9">2</text>
<text x="92.4" y="167.4">3</text>
<text x="247" y="164.4">RXD</text>
<text x="247.2" y="166.9">TXD</text>
<text x="255.7" y="165.7">4</text>
<text x="255.7" y="163.1">5</text>
<text x="84.1" y="171.2">SDA</text>
<text x="84.5" y="168.7">SCL</text>
<text x="92.4" y="170">4</text>
<text x="247" y="169.5">GND</text>
<text x="247.2" y="172">VCC</text>
<text x="255.7" y="173.3">1</text>
<text x="255.7" y="170.7">2</text>
<text x="255.7" y="168.2">3</text>
<text x="248.8" y="174.5">EN</text>
</g>
<g font-size="1.9" fill="#06f">
<text x="130.8" y="71.2">PB12</text>
<text x="106.4" y="73.7">AIN1</text>
<text x="106.4" y="76.3">AIN2</text>
<text x="130.8" y="73.7">PB13</text>
<text x="106.4" y="78.8">STBY</text>
<text x="130.8" y="81.4">PA8</text>
<text x="130.8" y="83.9">PA9</text>
<text x="172.3" y="83.9">PB10</text>
<text x="172.3" y="78.8">NRST</text>
<text x="179.1" y="83.9">USART3_DEBUG_TX</text>
<text x="179.1" y="81.4">USART3_DEBUG_RX</text>
<text x="130.8" y="86.4">PA10</text>
<text x="130.8" y="91.5">PA12</text>
<text x="172.3" y="94">PA6</text>
<text x="172.3" y="91.5">PA7</text>
<text x="265.1" y="94.5">AIN1</text>
<text x="265.1" y="92">AIN2</text>
<text x="73.4" y="96.4">USART3_DEBUG_TX</text>
<text x="73.4" y="98.9">USART3_DEBUG_RX</text>
<text x="130.8" y="96.6">PB3</text>
<text x="130.8" y="99.2">PB4</text>
<text x="172.3" y="101.7">PA3</text>
<text x="172.3" y="96.6">PA5</text>
<text x="172.5" y="99.2">PA4</text>
<text x="179.4" y="101.7">USART2_BLUETOOTH_RX</text>
<text x="180.1" y="99.2">VBAT_AD</text>
<text x="225.1" y="97.1">MOTORA_1</text>
<text x="225.1" y="99.7">MOTORA_2</text>
<text x="265.1" y="97.1">STBY</text>
<text x="172.3" y="106.8">PA1</text>
<text x="172.3" y="104.2">PA2</text>
<text x="179.4" y="104.2">USART2_BLUETOOTH_TX</text>
<text x="130.8" y="109.3">PB8</text>
<text x="130.8" y="111.8">PB9</text>
<text x="172.3" y="109.3">PA0</text>
<text x="172.3" y="111.8">PC15</text>
<text x="172.3" y="114.4">PC14</text>
<text x="172.3" y="119.5">VB</text>
<text x="200.8" y="158.1">MOTORA_1</text>
<text x="258.7" y="160.6">STATE</text>
<text x="95.5" y="167.4">OLED_SCL</text>
<text x="258.7" y="163.1">USART2_BLUETOOTH_TX</text>
<text x="258.7" y="165.7">USART2_BLUETOOTH_RX</text>
<text x="95.5" y="170">OLED_SDA</text>
<text x="200.8" y="170.7">MOTORA_2</text>
<text x="258.7" y="173.3">EN-NO</text>
</g>
<g font-size="1.9" fill="#0c0">
<text x="130.8" y="76.3">PB14</text>
<text x="130.8" y="78.8">PB15</text>
<text x="172.3" y="81.4">PB11</text>
<text x="131.9" y="89">PA11</text>
<text x="172.3" y="89">PB0</text>
<text x="172.3" y="86.4">PB1</text>
<text x="130.8" y="94">PA15</text>
<text x="130.8" y="101.7">PB5</text>
<text x="130.8" y="104.2">PB6</text>
<text x="130.8" y="106.8">PB7</text>
<text x="172.3" y="116.9">PC13</text>
</g>
</svg>
